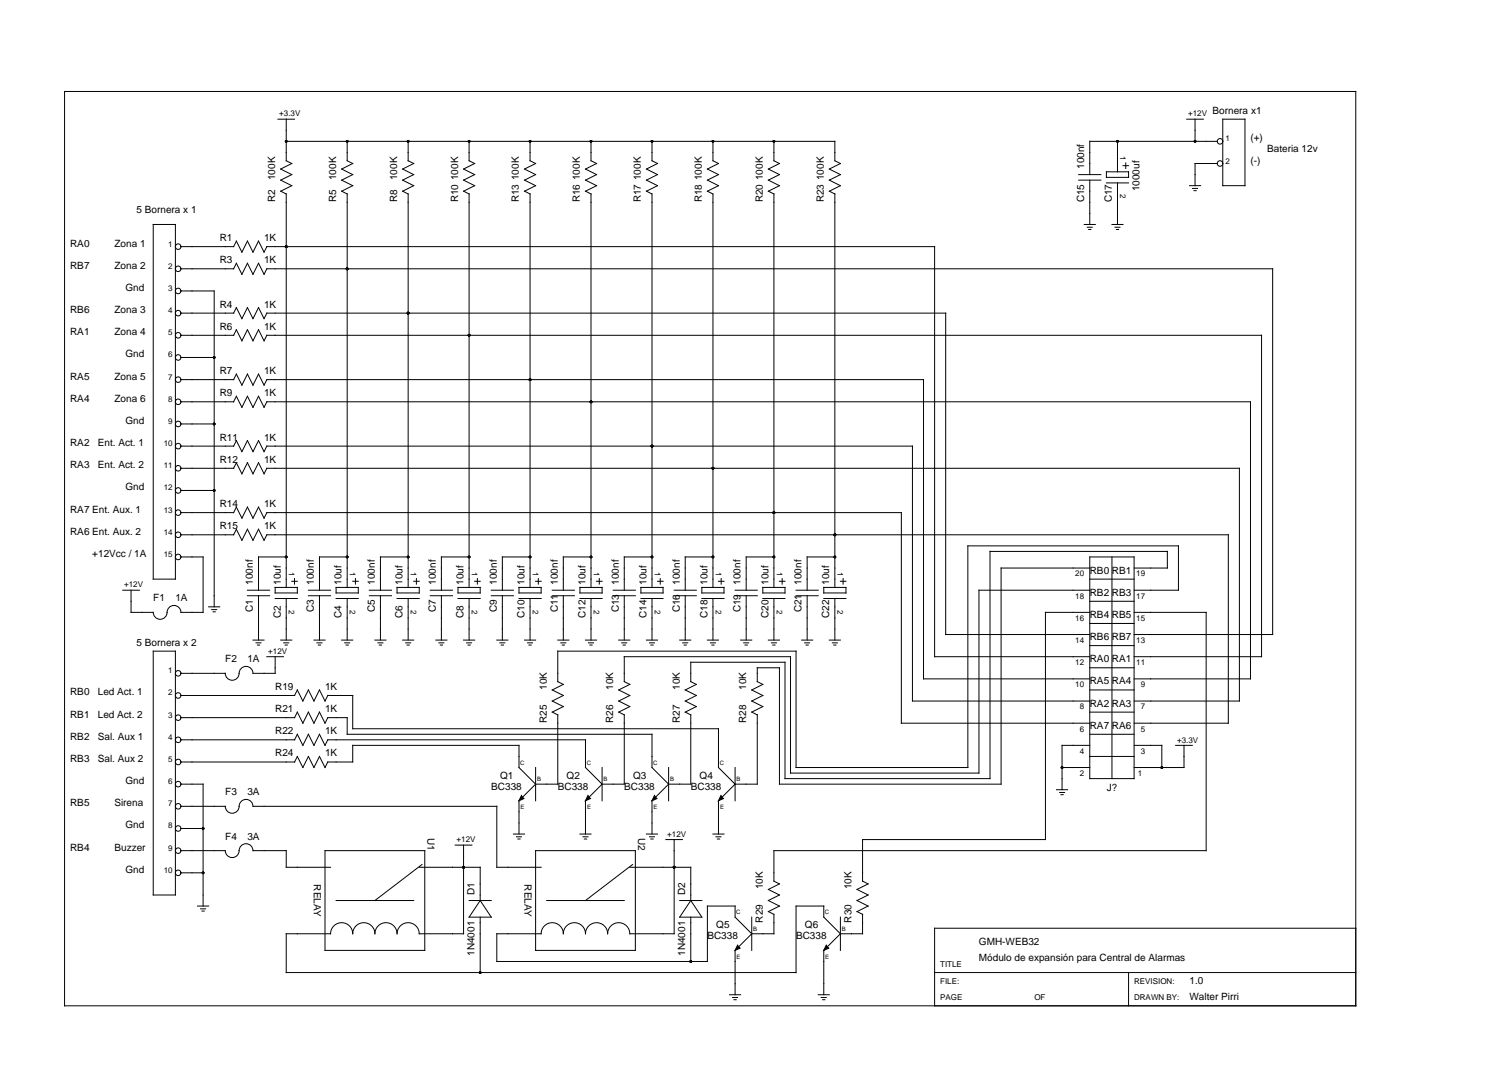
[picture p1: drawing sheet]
<svg xmlns="http://www.w3.org/2000/svg" width="297mm" height="210mm" viewBox="0 0 297 210" stroke-linecap="round" stroke-linejoin="round" font-family="sans-serif">
<g fill="none" stroke="#000" stroke-width=".2">
<path d="M12.7 18h254v179.9h-254zM54.7 23.4h3.2M56.3 27.8h107.9v3.8l1.1 .6-2.2 1.1 2.2 1-2.2 1.1 2.2 1.1-2.2 1.1 1.1 .6v77.4M56.3 23.4v8.2l1.1 .6-2.2 1.1 2.2 1-2.2 1.1 2.2 1.1-2.2 1.1 1.1 .6v77.4M68.3 27.8v3.8l1.1 .6-2.2 1.1 2.2 1-2.2 1.1 2.2 1.1-2.2 1.1 1.1 .6v77.4M80.3 27.8v3.8l1.1 .6-2.2 1.1 2.2 1-2.2 1.1 2.2 1.1-2.2 1.1 1.1 .6v77.4M92.3 27.8v3.8l1.1 .6-2.2 1.1 2.2 1-2.2 1.1 2.2 1.1-2.2 1.1 1.1 .6v77.4M104.3 27.8v3.8l1.1 .6-2.2 1.1 2.2 1-2.2 1.1 2.2 1.1-2.2 1.1 1.1 .6v77.4M116.3 27.8v3.8l1.1 .6-2.2 1.1 2.2 1-2.2 1.1 2.2 1.1-2.2 1.1 1.1 .6v77.4M128.3 27.8v3.8l1 .6-2.1 1.1 2.1 1-2.1 1.1 2.1 1.1-2.1 1.1 1.1 .6v77.4M140.2 27.8v3.8l1.1 .6-2.1 1.1 2.1 1-2.1 1.1 2.1 1.1-2.1 1.1 1 .6v77.4M152.2 27.8v3.8l1.1 .6-2.2 1.1 2.2 1-2.2 1.1 2.2 1.1-2.2 1.1 1.1 .6v77.4"/>
<path d="M212.2 35.4h4.4M212.2 34.3h4.4M214.4 35.4v8.8M217.6 33.8h4.4v1.1h-4.4zM217.6 36h4.4M219.8 27.8v6M219.8 36v8.2M220.9 32.6h1.1M221.4 32.1v1M233.5 23.4h3.2M234 36.5h2.2M234.6 37.1h1"/>
<path d="M234.9 37.5h.4M235.1 23.4v4.4M239.4 27.8h-25v6.5M239.4 32.2h-4.3v4.3M240.5 23.4h4.4v13.1h-4.4zM30.1 44.2h4.4v69.7h-4.4zM35.6 48.5h10.4M35.6 52.9h10.4M35.6 57.2h6.5v62.2M46.5 47.4l1.1 2.2 1.1-2.2 1.1 2.2 1.1-2.2 1 2.2 .6-1.1h131.4v80.7h30.5M46.5 51.8l1.1 2.2 1.1-2.2 1.1 2.2 1.1-2.2 1 2.2 .6-1.1h197.8v71.9h-27.2M46.5 47.4l-.6 1.1"/>
<path d="M46.5 51.8l-.6 1.1M213.3 44.2h2.2M213.9 44.7h1M214.2 45.1h.4M218.7 44.2h2.2M219.3 44.7h1M219.6 45.1h.4M35.6 61.6h10.4M35.6 66h10.4M35.6 74.7h10.4M35.6 79h10.4M35.6 70.3h6.5"/>
<path d="M46.5 60.5l1.1 2.2 1.1-2.2 1.1 2.2 1.1-2.2 1 2.2 .6-1.1h133.5v63.2h28.4M46.5 64.9l1.1 2.2 1.1-2.2 1.1 2.2 1.1-2.2 1 2.2 .6-1.1h195.7v63.2h-25.1M46.5 73.6l1.1 2.2 1.1-2.2 1.1 2.2 1.1-2.2 1 2.2 .6-1.1h129.2v58.8h32.7M46.5 78l1.1 2.1 1.1-2.1 1.1 2.1 1.1-2.1 1 2.1 .6-1.1h193.5v54.5h-22.9M46.5 60.5l-.6 1.1M46.5 64.9l-.6 1.1M46.5 73.6l-.6 1.1M46.5 78l-.6 1M35.6 83.4h6.5M35.6 87.8h10.4M35.6 92.1h10.4M35.6 96.5h6.5"/>
<path d="M46.5 86.7l1.1 2.2 1.1-2.2 1.1 2.2 1.1-2.2 1 2.2 .6-1.1h127v50.1h34.9M46.5 91l1.1 2.2 1.1-2.2 1.1 2.2 1.1-2.2 1 2.2 .6-1.1h191.3v45.8h-20.7M46.5 99.8l1.1 2.1 1.1-2.1 1.1 2.1 1.1-2.1 1 2.1 .6-1.1h124.8v41.5h37.1M46.5 86.7l-.6 1.1M46.5 91l-.6 1.1M46.5 99.8l-.6 1M24.1 116.1h3.3M35.6 109.6h4.4v10.9h-4.4a1.36 1.36 0 0 0-1.4-1.4 1.36 1.36 0 0 0-1.3 1.4 1.36 1.36 0 0 1-1.4 1.3 1.36 1.36 0 0 1-1.4-1.3h-4.3v-4.4M35.6 100.8h10.4M35.6 105.2h10.4M41 119.4h2.2M41.6 119.9h1"/>
<path d="M46.5 104.1l1.1 2.2 1.1-2.2 1.1 2.2 1.1-2.2 1 2.2 .6-1.1h189.1v37.1h-18.5M46.5 104.1l-.6 1.1M48.7 117.2h4.3M48.7 116.1h4.3M50.9 117.2v8.7M54.1 117.7h4.4M54.1 115.6h4.4v1.1h-4.4zM56.3 109.6h-5.4v6.5M56.3 117.7v8.2M57.4 114.4h1.1M57.9 113.8v1.1M60.7 117.2h4.3"/>
<path d="M60.7 116.1h4.3M62.8 117.2v8.7M66.1 117.7h4.4M66.1 115.6h4.4v1.1h-4.4zM68.3 109.6h-5.5v6.5M68.3 117.7v8.2M69.4 114.4h1.1M69.9 113.8v1.1M72.7 117.2h4.3M72.7 116.1h4.3M74.8 117.2v8.7M78.1 117.7h4.4"/>
<path d="M78.1 115.6h4.4v1.1h-4.4zM80.3 109.6h-5.5v6.5M80.3 117.7v8.2M81.4 114.4h1.1M81.9 113.8v1.1M84.6 117.2h4.4M84.6 116.1h4.4M86.8 117.2v8.7M90.1 117.7h4.4M90.1 115.6h4.4v1.1h-4.4zM92.3 109.6h-5.5v6.5M92.3 117.7v8.2"/>
<path d="M93.4 114.4h1.1M93.9 113.8v1.1M96.6 117.2h4.4M96.6 116.1h4.4M98.8 117.2v8.7M102.1 117.7h4.4M102.1 115.6h4.4v1.1h-4.4zM104.3 109.6h-5.5v6.5M104.3 117.7v8.2M105.4 114.4h1.1M105.9 113.8v1.1M108.6 117.2h4.4"/>
<path d="M108.6 116.1h4.4M110.8 117.2v8.7M114.1 117.7h4.3M114.1 115.6h4.3v1.1h-4.3zM116.3 109.6h-5.5v6.5M116.3 117.7v8.2M117.4 114.4h1M117.9 113.8v1.1M120.6 117.2h4.4M120.6 116.1h4.4M122.8 117.2v8.7M126.1 117.7h4.3"/>
<path d="M126.1 115.6h4.3v1.1h-4.3zM128.3 109.6h-5.5v6.5M128.3 117.7v8.2M129.3 114.4h1.1M129.9 113.8v1.1M132.6 117.2h4.4M132.6 116.1h4.4M134.8 117.2v8.7M138.1 117.7h4.3M138.1 115.6h4.3v1.1h-4.3zM140.2 109.6h-5.4v6.5M140.2 117.7v8.2"/>
<path d="M141.3 114.4h1.1M141.9 113.8v1.1M144.6 117.2h4.4M144.6 116.1h4.4M146.8 117.2v8.7M150.1 117.7h4.3M150.1 115.6h4.3v1.1h-4.3zM152.2 109.6h-5.4v6.5M152.2 117.7v8.2M153.3 114.4h1.1M153.9 113.8v1.1M156.6 117.2h4.4"/>
<path d="M156.6 116.1h4.4M158.8 117.2v8.7M162 117.7h4.4M162 115.6h4.4v1.1h-4.4zM164.2 109.6h-5.4v6.5M164.2 117.7v8.2M165.3 114.4h1.1M165.9 113.8v1.1M214.4 116.1h-21.8v36h-37.1v-22.9h-32.7v4.9l1.1 .5-2.2 1.1 2.2 1.1-2.2 1.1 2.2 1.1-2.2 1.1M214.4 109.6h8.7v43.6h-8.7zM214.4 111.7h-17.5v42.6h-43.6v-22.9h-4.3v2.7l1.1 .5-2.2 1.1 2.2 1.1-2.2 1.1 2.2 1.1-2.2 1.1M214.4 113.9h8.7"/>
<path d="M214.4 118.3h8.7M218.7 109.6v43.6M223.1 116.1h8.7v-8.7h-41.4v43.6h-33.8v-22.9h-46.9v6l1.1 .5-2.2 1.1 2.2 1.1-2.2 1.1 2.2 1.1-2.2 1.1M223.1 111.7h6.5v-3.2h-34.8v44.7h-40.4v-22.9h-18.5v3.8l1.1 .5-2.2 1.1 2.2 1.1-2.2 1.1 2.2 1.1-2.2 1.1M30.1 128.1h4.4v48h-4.4zM35.6 136.8h22.4M41.9 120.4h.5M49.8 125.9h2.1M50.4 126.5h.9M50.6 126.9h.5M52.5 129.2h3.3M54.1 129.2v3.3h-4.3a1.36 1.36 0 0 0-1.4-1.4 1.36 1.36 0 0 0-1.4 1.4 1.36 1.36 0 0 1-1.3 1.3 1.36 1.36 0 0 1-1.4-1.3h-8.7"/>
<path d="M55.2 125.9h2.2M55.8 126.5h1M56.1 126.9h.4M57.9 136.8l.6-1.1 1.1 2.2 1.1-2.2 1.1 2.2 1-2.2 1.1 2.2 .6-1.1h4.9v6.6h71.9v7.6l3.3 3.3M61.8 125.9h2.1M62.4 126.5h.9M62.6 126.9h.5M67.2 125.9h2.2M67.8 126.5h1M68.1 126.9h.4M73.7 125.9h2.2M74.3 126.5h1"/>
<path d="M74.6 126.9h.5M79.2 125.9h2.2M79.8 126.5h1M80.1 126.9h.4M85.7 125.9h2.2M86.3 126.5h1M86.6 126.9h.4M91.2 125.9h2.2M91.8 126.5h1M92.1 126.9h.4M97.7 125.9h2.2M98.3 126.5h1"/>
<path d="M98.6 126.9h.4M103.2 125.9h2.2M103.8 126.5h1M104.1 126.9h.4M109.7 125.9h2.2M110.3 126.5h1M110.6 126.9h.4M115.2 125.9h2.2M115.8 126.5h1M116 126.9h.5M121.7 125.9h2.2M122.3 126.5h1"/>
<path d="M122.6 126.9h.4M127.2 125.9h2.1M127.8 126.5h.9M128 126.9h.5M133.7 125.9h2.2M134.3 126.5h1M134.6 126.9h.4M139.2 125.9h2.1M139.8 126.5h.9M140 126.9h.5M145.7 125.9h2.2M146.3 126.5h1"/>
<path d="M146.6 126.9h.4M151.1 125.9h2.2M151.7 126.5h1M152 126.9h.5M157.7 125.9h2.2M158.3 126.5h1M158.6 126.9h.4M163.1 125.9h2.2M163.7 126.5h1M164 126.9h.4M214.4 120.5h-8.7v44.7h-36v8.1l1.1 .6-2.2 1.1 2.2 1.1-2.2 1.1 2.2 1-2.2 1.1M214.4 131.4h8.7"/>
<path d="M214.4 135.7h8.7M214.4 122.6h8.7M214.4 127h8.7M223.1 120.5h14.2v46.8h-85.1v6l1.1 .6-2.2 1.1 2.2 1.1-2.2 1.1 2.2 1-2.2 1.1M35.6 158.6h8.7a1.36 1.36 0 0 0 1.4 1.4 1.36 1.36 0 0 0 1.3-1.4 1.36 1.36 0 0 1 1.4-1.3 1.36 1.36 0 0 1 1.4 1.3h47.9v12h8.8M35.6 154.3h4.4v23.9M35.6 141.2h22.4M35.6 145.5h22.4M35.6 149.9h22.4M57.9 149.9l.6-1.1 1.1 2.2 1.1-2.2 1.1 2.2 1-2.2 1.1 2.2 .6-1.1h4.9v-3.3h32.7v4.4l3.3 3.3M57.9 141.2l.6-1.1 1.1 2.2 1.1-2.2 1.1 2.2 1-2.2 1.1 2.2 .6-1.1h3.8v3.2h60v6.6l3.2 3.3M57.9 145.5l.6-1.1 1.1 2.2 1.1-2.2 1.1 2.2 1-2.2 1.1 2.2 .6-1.1h50.7v5.5l3.2 3.3"/>
<path d="M102.6 156.5l.5 .6-1 .4zM105.4 151v6.5M105.4 154.3l-3.3 3.2v6.6M108.6 140.1l1.1 .5M109.7 140.6v13.7h-4.3M115.7 156.5l.5 .6-1 .4zM118.4 154.3l-3.2 3.2v6.6M118.4 151v6.5M121.7 140.1l1.1 .5M122.8 140.6v13.7h-4.4M128.7 156.5l.5 .6-1 .4zM131.5 154.3l-3.2 3.2v6.6"/>
<path d="M131.5 151v6.5M134.8 140.1l1.1 .5M135.9 140.6v13.7h-4.4M141.8 156.5l.5 .6-1 .4zM144.6 151v6.5M144.6 154.3l-3.3 3.2v6.6M147.9 140.1l1.1 .5M149 140.6v13.7h-4.4M207.8 155.4h2.2M208.4 155.9h1M208.7 156.3h.4M208.9 151h5.5"/>
<path d="M214.4 146.6h-5.5v8.8M214.4 144.4h8.7M214.4 140.1h8.7M214.4 148.8h8.7M223.1 146.6h5.4v4.4M231.3 146.6h3.2M232.9 146.6v4.4h-9.8M35.6 167.3h8.7a1.36 1.36 0 0 0 1.4 1.4 1.36 1.36 0 0 0 1.3-1.4 1.36 1.36 0 0 1 1.4-1.3 1.36 1.36 0 0 1 1.4 1.3h6.5v3.3h8.7M35.6 163h4.4M35.6 171.7h4.4M38.9 178.2h2.1M39.5 178.8h.9"/>
<path d="M39.7 179.2h.5M63.9 167.3h19.7v19.7h-19.7zM66.1 177.2h15.3M82.5 170.6h12v6.6M83 170.1l-9.3 7.1M89.6 166.3h3.2M91.2 166.3v17.4h-8.7a2.18 2.18 0 0 0-2.2-2.2 2.18 2.18 0 0 0-2.2 2.2 2.18 2.18 0 0 0-2.2-2.2 2.18 2.18 0 0 0-2.2 2.2 2.18 2.18 0 0 0-2.1-2.2 2.18 2.18 0 0 0-2.2 2.2 2.18 2.18 0 0 0-2.2-2.2 2.18 2.18 0 0 0-2.2 2.2h-8.7v7.6h100.3v-13.1h5.4v2.2l3.3 3.3M92.3 177.2h4.3M94.5 177.2l2.1 3.2h-4.3zM101 164.1h2.2M101.6 164.6h1M101.9 165.1h.4"/>
<path d="M105.4 167.3h19.6v19.7h-19.6zM107.5 177.2h15.3M114.1 164.1h2.2M114.7 164.6h1M115 165.1h.4M123.9 170.6h12v6.6M124.4 170.1l-9.2 7.1M127.2 164.1h2.1M127.8 164.6h.9M128 165.1h.5M131 165.2h3.2M132.6 165.2v18.5h-8.7a2.18 2.18 0 0 0-2.2-2.2 2.18 2.18 0 0 0-2.2 2.2 2.18 2.18 0 0 0-2.1-2.2 2.18 2.18 0 0 0-2.2 2.2 2.18 2.18 0 0 0-2.2-2.2 2.18 2.18 0 0 0-2.2 2.2 2.18 2.18 0 0 0-2.2-2.2 2.18 2.18 0 0 0-2.1 2.2h-8.8v5.4h41.5v-10.9h5.4v2.2l3.3 3.3"/>
<path d="M133.7 177.2h4.4M135.9 177.2l2.2 3.2h-4.4zM140.2 164.1h2.2M140.8 164.6h1M141.1 165.1h.5M151.1 179.3l1.1 .6M152.2 179.9v3.8h-4.3M168.6 179.3l1.1 .6M169.7 179.9v3.8h-4.4M94.5 180.4v10.9M135.9 180.4v8.7M143.5 195.7h2.2"/>
<path d="M144.1 196.2h1M144.4 196.7h.4M145.1 185.9l.5 .6-1 .5zM147.9 183.7l-3.3 3.3v8.7M147.9 180.4v6.6M161 195.7h2.1M161.6 196.2h.9M161.8 196.7h.5M162.5 185.9l.5 .6-1 .5zM165.3 183.7l-3.3 3.3v8.7M165.3 180.4v6.6M183.9 191.3h82.8"/>
<path d="M222 191.3v6.6M266.7 182.6h-82.8v15.3"/>
<circle cx="240" cy="27.8" r=".55"/>
<circle cx="240" cy="32.2" r=".55"/>
<circle cx="35" cy="52.9" r=".55"/>
<circle cx="35" cy="57.2" r=".55"/>
<circle cx="35" cy="48.5" r=".55"/>
<circle cx="35" cy="70.3" r=".55"/>
<circle cx="35" cy="61.6" r=".55"/>
<circle cx="35" cy="66" r=".55"/>
<circle cx="35" cy="74.7" r=".55"/>
<circle cx="35" cy="79" r=".55"/>
<circle cx="35" cy="83.4" r=".55"/>
<circle cx="35" cy="92.1" r=".55"/>
<circle cx="35" cy="87.8" r=".55"/>
<circle cx="35" cy="96.5" r=".55"/>
<circle cx="35" cy="100.8" r=".55"/>
<circle cx="35" cy="109.6" r=".55"/>
<circle cx="35" cy="105.2" r=".55"/>
<circle cx="35" cy="136.8" r=".55"/>
<circle cx="35" cy="132.5" r=".55"/>
<circle cx="35" cy="149.9" r=".55"/>
<circle cx="35" cy="158.6" r=".55"/>
<circle cx="35" cy="145.5" r=".55"/>
<circle cx="35" cy="154.3" r=".55"/>
<circle cx="35" cy="141.2" r=".55"/>
<circle cx="35" cy="167.3" r=".55"/>
<circle cx="35" cy="163" r=".55"/>
<circle cx="35" cy="171.7" r=".55"/>
</g>
<g fill="#000">
<path d="M102.6 156.5l.5 .6-1 .4zM115.7 156.5l.5 .6-1 .4zM128.7 156.5l.5 .6-1 .4zM141.8 156.5l.5 .6-1 .4zM145.1 185.9l.5 .6-1 .5zM162.5 185.9l.5 .6-1 .5z"/>
<circle cx="56.3" cy="27.8" r=".27"/>
<circle cx="68.3" cy="27.8" r=".27"/>
<circle cx="80.3" cy="27.8" r=".27"/>
<circle cx="92.3" cy="27.8" r=".27"/>
<circle cx="104.3" cy="27.8" r=".27"/>
<circle cx="116.3" cy="27.8" r=".27"/>
<circle cx="128.3" cy="27.8" r=".27"/>
<circle cx="140.2" cy="27.8" r=".27"/>
<circle cx="152.2" cy="27.8" r=".27"/>
<circle cx="219.8" cy="27.8" r=".27"/>
<circle cx="235.1" cy="27.8" r=".27"/>
<circle cx="56.3" cy="48.5" r=".27"/>
<circle cx="68.3" cy="52.9" r=".27"/>
<circle cx="42.1" cy="70.3" r=".27"/>
<circle cx="80.3" cy="61.6" r=".27"/>
<circle cx="92.3" cy="66" r=".27"/>
<circle cx="104.3" cy="74.7" r=".27"/>
<circle cx="116.3" cy="79" r=".27"/>
<circle cx="42.1" cy="83.4" r=".27"/>
<circle cx="42.1" cy="96.5" r=".27"/>
<circle cx="128.3" cy="87.8" r=".27"/>
<circle cx="140.2" cy="92.1" r=".27"/>
<circle cx="56.3" cy="109.6" r=".27"/>
<circle cx="68.3" cy="109.6" r=".27"/>
<circle cx="80.3" cy="109.6" r=".27"/>
<circle cx="92.3" cy="109.6" r=".27"/>
<circle cx="104.3" cy="109.6" r=".27"/>
<circle cx="116.3" cy="109.6" r=".27"/>
<circle cx="128.3" cy="109.6" r=".27"/>
<circle cx="140.2" cy="109.6" r=".27"/>
<circle cx="152.2" cy="109.6" r=".27"/>
<circle cx="152.2" cy="100.8" r=".27"/>
<circle cx="164.2" cy="109.6" r=".27"/>
<circle cx="164.2" cy="105.2" r=".27"/>
<circle cx="208.9" cy="151" r=".27"/>
<circle cx="228.5" cy="151" r=".27"/>
<circle cx="40" cy="163" r=".27"/>
<circle cx="40" cy="171.7" r=".27"/>
<circle cx="91.2" cy="170.6" r=".27"/>
<circle cx="132.6" cy="170.6" r=".27"/>
<circle cx="94.5" cy="191.3" r=".27"/>
<circle cx="135.9" cy="189.1" r=".27"/>
</g>
<g font-size="2">
<text x="238.5" y="22.4">Bornera x1</text>
<text x="246" y="27.8">(+)</text>
<text x="249.3" y="30">Bateria 12v</text>
<text x="54.1" y="35.4" transform="rotate(-90 54.1 35.4)">100K</text>
<text x="66.1" y="35.4" transform="rotate(-90 66.1 35.4)">100K</text>
<text x="78.1" y="35.4" transform="rotate(-90 78.1 35.4)">100K</text>
<text x="213.3" y="33.3" transform="rotate(-90 213.3 33.3)">100nf</text>
<text x="246" y="32.2">(-)</text>
<text x="26.9" y="42">5 Bornera x 1</text>
<text x="54.1" y="39.8" transform="rotate(-90 54.1 39.8)">R2</text>
<text x="66.1" y="39.8" transform="rotate(-90 66.1 39.8)">R5</text>
<text x="78.1" y="39.8" transform="rotate(-90 78.1 39.8)">R8</text>
<text x="90.1" y="39.8" transform="rotate(-90 90.1 39.8)">R10 100K</text>
<text x="102.1" y="39.8" transform="rotate(-90 102.1 39.8)">R13 100K</text>
<text x="114.1" y="39.8" transform="rotate(-90 114.1 39.8)">R16 100K</text>
<text x="126.1" y="39.8" transform="rotate(-90 126.1 39.8)">R17 100K</text>
<text x="138.1" y="39.8" transform="rotate(-90 138.1 39.8)">R18 100K</text>
<text x="150.1" y="39.8" transform="rotate(-90 150.1 39.8)">R20 100K</text>
<text x="162" y="39.8" transform="rotate(-90 162 39.8)">R23 100K</text>
<text x="213.3" y="39.8" transform="rotate(-90 213.3 39.8)">C15</text>
<text x="218.7" y="39.8" transform="rotate(-90 218.7 39.8)">C17</text>
<text x="224.2" y="37.6" transform="rotate(-90 224.2 37.6)">1000uf</text>
<text x="43.2" y="47.4">R1</text>
<text x="51.9" y="47.4">1K</text>
<text x="13.8" y="52.9">RB7</text>
<text x="13.8" y="48.5">RA0</text>
<text x="22.5" y="48.5">Zona 1</text>
<text x="22.5" y="52.9">Zona 2</text>
<text x="43.2" y="51.8">R3</text>
<text x="51.9" y="51.8">1K</text>
<text x="24.7" y="57.2">Gnd</text>
<text x="13.8" y="61.6">RB6</text>
<text x="13.8" y="66">RA1</text>
<text x="22.5" y="61.6">Zona 3</text>
<text x="22.5" y="66">Zona 4</text>
<text x="43.2" y="60.5">R4</text>
<text x="43.2" y="64.9">R6</text>
<text x="51.9" y="60.5">1K</text>
<text x="51.9" y="64.9">1K</text>
<text x="24.7" y="70.3">Gnd</text>
<text x="13.8" y="74.7">RA5</text>
<text x="22.5" y="74.7">Zona 5</text>
<text x="43.2" y="73.6">R7</text>
<text x="43.2" y="78">R9</text>
<text x="51.9" y="73.6">1K</text>
<text x="51.9" y="78">1K</text>
<text x="13.8" y="79">RA4</text>
<text x="22.5" y="79">Zona 6</text>
<text x="24.7" y="83.4">Gnd</text>
<text x="13.8" y="87.8">RA2</text>
<text x="19.2" y="87.8">Ent. Act. 1</text>
<text x="43.2" y="86.7">R11</text>
<text x="51.9" y="86.7">1K</text>
<text x="13.8" y="92.1">RA3</text>
<text x="19.2" y="92.1">Ent. Act. 2</text>
<text x="43.2" y="91">R12</text>
<text x="51.9" y="91">1K</text>
<text x="13.8" y="100.8">RA7 Ent. Aux. 1</text>
<text x="24.7" y="96.5">Gnd</text>
<text x="43.2" y="99.8">R14</text>
<text x="51.9" y="99.8">1K</text>
<text x="13.8" y="105.2">RA6 Ent. Aux. 2</text>
<text x="43.2" y="104.1">R15</text>
<text x="51.9" y="104.1">1K</text>
<text x="18.2" y="109.6">+12Vcc / 1A</text>
<text x="214.4" y="112.8">RB0 RB1</text>
<text x="30.1" y="118.3">F1</text>
<text x="34.5" y="118.3">1A</text>
<text x="49.8" y="115" transform="rotate(-90 49.8 115)">100nf</text>
<text x="55.2" y="115" transform="rotate(-90 55.2 115)">10uf</text>
<text x="61.8" y="115" transform="rotate(-90 61.8 115)">100nf</text>
<text x="67.2" y="115" transform="rotate(-90 67.2 115)">10uf</text>
<text x="73.7" y="115" transform="rotate(-90 73.7 115)">100nf</text>
<text x="79.2" y="115" transform="rotate(-90 79.2 115)">10uf</text>
<text x="85.7" y="115" transform="rotate(-90 85.7 115)">100nf</text>
<text x="91.2" y="115" transform="rotate(-90 91.2 115)">10uf</text>
<text x="97.7" y="115" transform="rotate(-90 97.7 115)">100nf</text>
<text x="103.2" y="115" transform="rotate(-90 103.2 115)">10uf</text>
<text x="109.7" y="115" transform="rotate(-90 109.7 115)">100nf</text>
<text x="115.2" y="115" transform="rotate(-90 115.2 115)">10uf</text>
<text x="121.7" y="115" transform="rotate(-90 121.7 115)">100nf</text>
<text x="127.2" y="115" transform="rotate(-90 127.2 115)">10uf</text>
<text x="133.7" y="115" transform="rotate(-90 133.7 115)">100nf</text>
<text x="139.2" y="115" transform="rotate(-90 139.2 115)">10uf</text>
<text x="145.7" y="115" transform="rotate(-90 145.7 115)">100nf</text>
<text x="151.1" y="115" transform="rotate(-90 151.1 115)">10uf</text>
<text x="157.7" y="115" transform="rotate(-90 157.7 115)">100nf</text>
<text x="163.1" y="115" transform="rotate(-90 163.1 115)">10uf</text>
<text x="214.4" y="117.2">RB2 RB3</text>
<text x="49.8" y="120.5" transform="rotate(-90 49.8 120.5)">C1</text>
<text x="55.2" y="121.6" transform="rotate(-90 55.2 121.6)">C2</text>
<text x="61.8" y="120.5" transform="rotate(-90 61.8 120.5)">C3</text>
<text x="67.2" y="121.6" transform="rotate(-90 67.2 121.6)">C4</text>
<text x="73.7" y="120.5" transform="rotate(-90 73.7 120.5)">C5</text>
<text x="79.2" y="121.6" transform="rotate(-90 79.2 121.6)">C6</text>
<text x="85.7" y="120.5" transform="rotate(-90 85.7 120.5)">C7</text>
<text x="91.2" y="121.6" transform="rotate(-90 91.2 121.6)">C8</text>
<text x="97.7" y="120.5" transform="rotate(-90 97.7 120.5)">C9</text>
<text x="103.2" y="121.6" transform="rotate(-90 103.2 121.6)">C10</text>
<text x="109.7" y="120.5" transform="rotate(-90 109.7 120.5)">C11</text>
<text x="115.2" y="121.6" transform="rotate(-90 115.2 121.6)">C12</text>
<text x="121.7" y="120.5" transform="rotate(-90 121.7 120.5)">C13</text>
<text x="127.2" y="121.6" transform="rotate(-90 127.2 121.6)">C14</text>
<text x="133.7" y="120.5" transform="rotate(-90 133.7 120.5)">C16</text>
<text x="139.2" y="121.6" transform="rotate(-90 139.2 121.6)">C18</text>
<text x="145.7" y="120.5" transform="rotate(-90 145.7 120.5)">C19</text>
<text x="151.1" y="121.6" transform="rotate(-90 151.1 121.6)">C20</text>
<text x="157.7" y="120.5" transform="rotate(-90 157.7 120.5)">C21</text>
<text x="163.1" y="121.6" transform="rotate(-90 163.1 121.6)">C22</text>
<text x="214.4" y="121.6">RB4 RB5</text>
<text x="214.4" y="125.9">RB6 RB7</text>
<text x="26.9" y="127">5 Bornera x 2</text>
<text x="44.3" y="130.3">F2</text>
<text x="48.7" y="130.3">1A</text>
<text x="214.4" y="130.3">RA0 RA1</text>
<text x="13.8" y="136.8">RB0</text>
<text x="19.2" y="136.8">Led Act. 1</text>
<text x="54.1" y="135.7">R19</text>
<text x="63.9" y="135.7">1K</text>
<text x="107.5" y="135.7" transform="rotate(-90 107.5 135.7)">10K</text>
<text x="120.6" y="135.7" transform="rotate(-90 120.6 135.7)">10K</text>
<text x="133.7" y="135.7" transform="rotate(-90 133.7 135.7)">10K</text>
<text x="146.8" y="135.7" transform="rotate(-90 146.8 135.7)">10K</text>
<text x="214.4" y="134.6">RA5 RA4</text>
<text x="13.8" y="141.2">RB1</text>
<text x="19.2" y="141.2">Led Act. 2</text>
<text x="54.1" y="140.1">R21</text>
<text x="63.9" y="140.1">1K</text>
<text x="107.5" y="142.3" transform="rotate(-90 107.5 142.3)">R25</text>
<text x="120.6" y="142.3" transform="rotate(-90 120.6 142.3)">R26</text>
<text x="133.7" y="142.3" transform="rotate(-90 133.7 142.3)">R27</text>
<text x="146.8" y="142.3" transform="rotate(-90 146.8 142.3)">R28</text>
<text x="214.4" y="139">RA2 RA3</text>
<text x="214.4" y="143.4">RA7 RA6</text>
<text x="13.8" y="145.5">RB2</text>
<text x="13.8" y="149.9">RB3</text>
<text x="19.2" y="145.5">Sal. Aux 1</text>
<text x="19.2" y="149.9">Sal. Aux 2</text>
<text x="54.1" y="144.4">R22</text>
<text x="54.1" y="148.8">R24</text>
<text x="63.9" y="144.4">1K</text>
<text x="63.9" y="148.8">1K</text>
<text x="24.7" y="154.3">Gnd</text>
<text x="96.6" y="155.4">BC338</text>
<text x="98.4" y="153.2">Q1</text>
<text x="109.7" y="155.4">BC338</text>
<text x="111.5" y="153.2">Q2</text>
<text x="122.8" y="155.4">BC338</text>
<text x="124.5" y="153.2">Q3</text>
<text x="135.9" y="155.4">BC338</text>
<text x="137.6" y="153.2">Q4</text>
<text x="217.7" y="155.7">J?</text>
<text x="13.8" y="158.6">RB5</text>
<text x="22.5" y="158.6">Sirena</text>
<text x="44.3" y="156.4">F3</text>
<text x="48.7" y="156.4">3A</text>
<text x="13.8" y="167.3">RB4</text>
<text x="22.5" y="167.3">Buzzer</text>
<text x="24.7" y="163">Gnd</text>
<text x="44.3" y="165.2">F4</text>
<text x="48.7" y="165.2">3A</text>
<text x="84.1" y="164.8" transform="rotate(90 84.1 164.8)">U1</text>
<text x="125.5" y="164.8" transform="rotate(90 125.5 164.8)">U2</text>
<text x="24.7" y="171.7">Gnd</text>
<text x="61.8" y="174" transform="rotate(90 61.8 174)">RELAY</text>
<text x="103.2" y="174" transform="rotate(90 103.2 174)">RELAY</text>
<text x="93.4" y="176.1" transform="rotate(-90 93.4 176.1)">D1</text>
<text x="134.8" y="176.1" transform="rotate(-90 134.8 176.1)">D2</text>
<text x="150.1" y="175" transform="rotate(-90 150.1 175)">10K</text>
<text x="167.5" y="175" transform="rotate(-90 167.5 175)">10K</text>
<text x="139.2" y="184.8">BC338</text>
<text x="140.9" y="182.6">Q5</text>
<text x="150.1" y="181.5" transform="rotate(-90 150.1 181.5)">R29</text>
<text x="156.6" y="184.8">BC338</text>
<text x="158.3" y="182.6">Q6</text>
<text x="167.5" y="181.5" transform="rotate(-90 167.5 181.5)">R30</text>
<text x="192.6" y="185.9">GMH-WEB32</text>
<text x="93.4" y="188.1" transform="rotate(-90 93.4 188.1)">1N4001</text>
<text x="134.8" y="188.1" transform="rotate(-90 134.8 188.1)">1N4001</text>
<text x="192.6" y="189.1">Módulo de expansión para Central de Alarmas</text>
<text x="234" y="196.8">Walter Pirri</text>
<text x="234" y="193.5">1.0</text>
</g>
<g font-size="1.6">
<text x="54.9" y="22.9">+3.3V</text>
<text x="233.7" y="22.9">+12V</text>
<text x="241.1" y="27.8">1</text>
<text x="220.4" y="30.7" transform="rotate(90 220.4 30.7)">1</text>
<text x="241.1" y="32.2">2</text>
<text x="220.4" y="38.2" transform="rotate(90 220.4 38.2)">2</text>
<text x="33.1" y="48.5">1</text>
<text x="33.1" y="52.9">2</text>
<text x="33.1" y="57.2">3</text>
<text x="33.1" y="61.6">4</text>
<text x="33.1" y="66">5</text>
<text x="33.1" y="70.3">6</text>
<text x="33.1" y="74.7">7</text>
<text x="33.1" y="79">8</text>
<text x="33.1" y="83.4">9</text>
<text x="32.2" y="87.8">10</text>
<text x="32.2" y="92.1">11</text>
<text x="32.2" y="96.5">12</text>
<text x="32.2" y="100.8">13</text>
<text x="32.2" y="105.2">14</text>
<text x="32.2" y="109.6">15</text>
<text x="56.9" y="112.5" transform="rotate(90 56.9 112.5)">1</text>
<text x="68.8" y="112.5" transform="rotate(90 68.8 112.5)">1</text>
<text x="80.8" y="112.5" transform="rotate(90 80.8 112.5)">1</text>
<text x="92.8" y="112.5" transform="rotate(90 92.8 112.5)">1</text>
<text x="104.8" y="112.5" transform="rotate(90 104.8 112.5)">1</text>
<text x="116.8" y="112.5" transform="rotate(90 116.8 112.5)">1</text>
<text x="128.8" y="112.5" transform="rotate(90 128.8 112.5)">1</text>
<text x="140.8" y="112.5" transform="rotate(90 140.8 112.5)">1</text>
<text x="152.8" y="112.5" transform="rotate(90 152.8 112.5)">1</text>
<text x="164.8" y="112.5" transform="rotate(90 164.8 112.5)">1</text>
<text x="211.5" y="113.4">20</text>
<text x="223.5" y="113.4">19</text>
<text x="24.4" y="115.6">+12V</text>
<text x="56.9" y="119.9" transform="rotate(90 56.9 119.9)">2</text>
<text x="68.8" y="119.9" transform="rotate(90 68.8 119.9)">2</text>
<text x="80.8" y="119.9" transform="rotate(90 80.8 119.9)">2</text>
<text x="92.8" y="119.9" transform="rotate(90 92.8 119.9)">2</text>
<text x="104.8" y="119.9" transform="rotate(90 104.8 119.9)">2</text>
<text x="116.8" y="119.9" transform="rotate(90 116.8 119.9)">2</text>
<text x="128.8" y="119.9" transform="rotate(90 128.8 119.9)">2</text>
<text x="140.8" y="119.9" transform="rotate(90 140.8 119.9)">2</text>
<text x="152.8" y="119.9" transform="rotate(90 152.8 119.9)">2</text>
<text x="164.8" y="119.9" transform="rotate(90 164.8 119.9)">2</text>
<text x="211.5" y="117.8">18</text>
<text x="223.5" y="117.8">17</text>
<text x="211.5" y="122.1">16</text>
<text x="223.5" y="122.1">15</text>
<text x="52.8" y="128.6">+12V</text>
<text x="211.5" y="126.5">14</text>
<text x="211.5" y="130.8">12</text>
<text x="223.5" y="126.5">13</text>
<text x="223.5" y="130.8">11</text>
<text x="33.1" y="132.5">1</text>
<text x="33.1" y="136.8">2</text>
<text x="211.5" y="135.2">10</text>
<text x="224.4" y="135.2">9</text>
<text x="33.1" y="141.2">3</text>
<text x="212.4" y="139.6">8</text>
<text x="212.4" y="143.9">6</text>
<text x="224.4" y="143.9">5</text>
<text x="224.4" y="139.6">7</text>
<text x="33.1" y="145.5">4</text>
<text x="33.1" y="149.9">5</text>
<text x="212.4" y="148.3">4</text>
<text x="224.4" y="148.3">3</text>
<text x="231.5" y="146.1">+3.3V</text>
<text x="33.1" y="154.3">6</text>
<text x="212.4" y="152.6">2</text>
<text x="223.9" y="152.6">1</text>
<text x="33.1" y="158.6">7</text>
<text x="33.1" y="163">8</text>
<text x="33.1" y="167.3">9</text>
<text x="89.8" y="165.7">+12V</text>
<text x="131.3" y="164.6">+12V</text>
<text x="32.2" y="171.7">10</text>
<text x="184.9" y="190.2">TITLE</text>
<text x="184.9" y="193.5">FILE:</text>
<text x="184.9" y="196.8">PAGE</text>
<text x="203.5" y="196.8">OF</text>
<text x="223.1" y="193.5">REVISION:</text>
<text x="223.1" y="196.8">DRAWN BY:</text>
</g>
<g font-size="1.2">
<text x="102.3" y="150.4">C</text>
<text x="105.7" y="153.7">B</text>
<text x="115.4" y="150.4">C</text>
<text x="118.7" y="153.7">B</text>
<text x="128.5" y="150.4">C</text>
<text x="131.8" y="153.7">B</text>
<text x="141.6" y="150.4">C</text>
<text x="144.9" y="153.7">B</text>
<text x="102.4" y="159.2">E</text>
<text x="115.5" y="159.2">E</text>
<text x="128.6" y="159.2">E</text>
<text x="141.6" y="159.2">E</text>
<text x="144.8" y="179.9">C</text>
<text x="162.3" y="179.9">C</text>
<text x="148.2" y="183.1">B</text>
<text x="165.6" y="183.1">B</text>
<text x="144.9" y="188.6">E</text>
<text x="162.4" y="188.6">E</text>
</g>
</svg>
